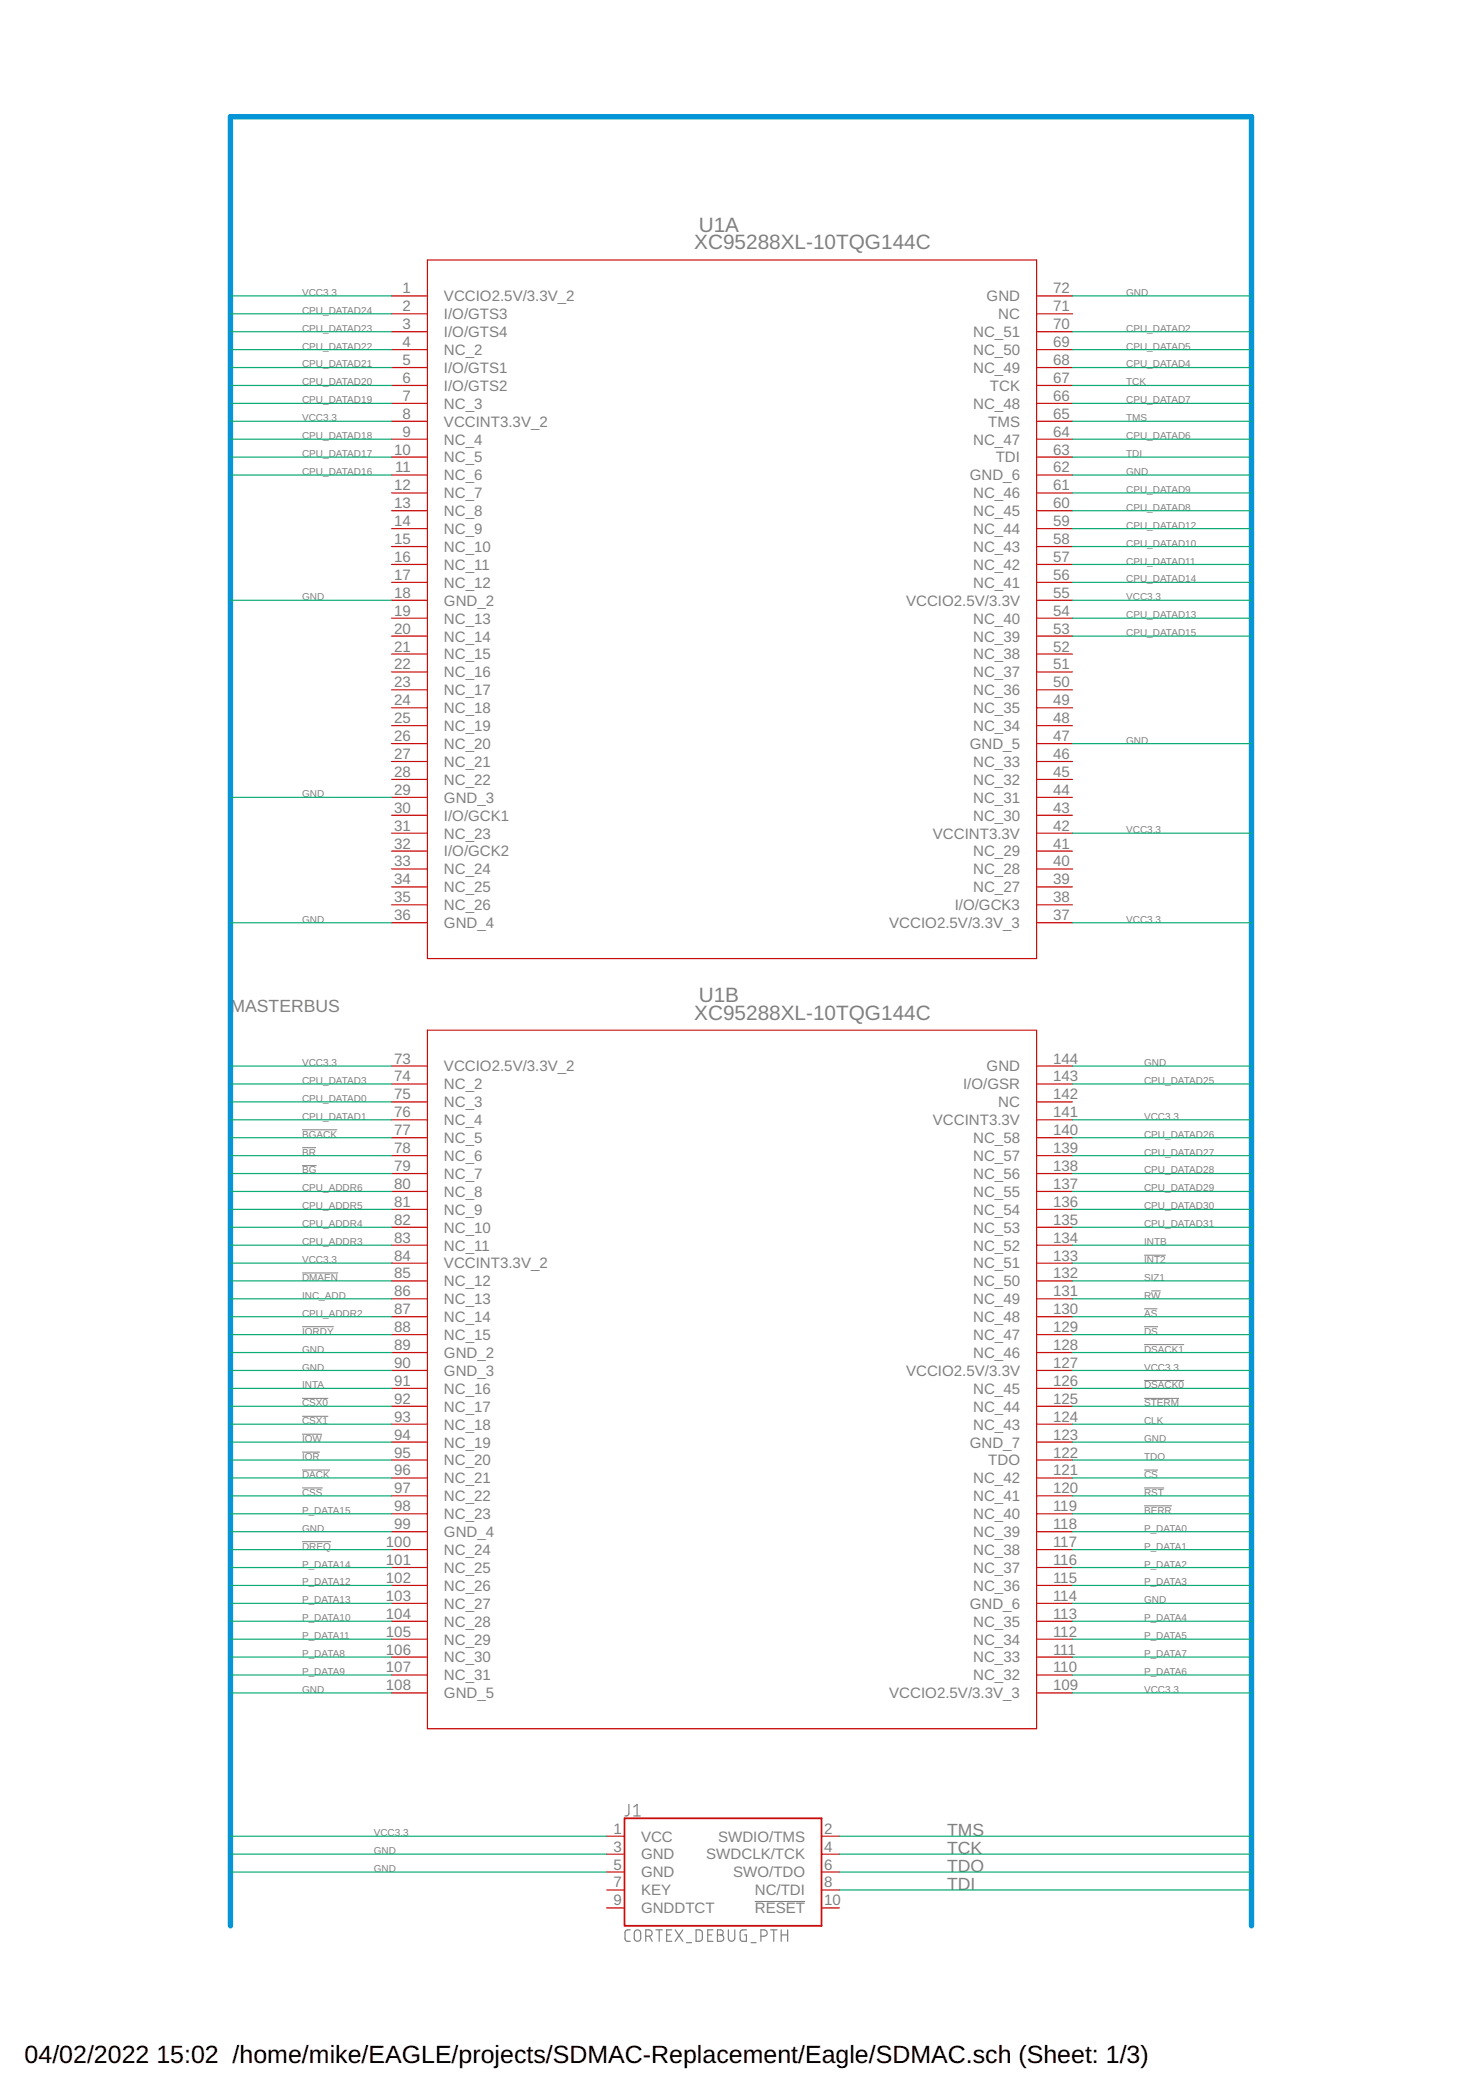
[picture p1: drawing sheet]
<svg xmlns="http://www.w3.org/2000/svg" width="210mm" height="297mm" viewBox="0 0 210 297" stroke-linecap="round" stroke-linejoin="round" font-family="sans-serif">
<g fill="none" stroke="#808080" stroke-width=".17">
<path d="M89.1 255.8v1.5l-.2 .2h-.3M89.8 257.5h.9M89.8 256.2l.5-.4v1.7M89.3 273.6l-.5 .1-.2 .3v.9l.1 .2 .6 .2M90 273.7a.47 .47 0 0 1 .5 0 .47 .47 0 0 1 .3 .4v.7a.46 .46 0 0 1-.5 .5 .46 .46 0 0 1-.4-.5v-.7zM91.5 274.5h.5a.46 .46 0 0 0 .4-.4 .46 .46 0 0 0-.4-.5h-.5v1.7M92.1 274.5l.3 .8M93 273.6h.9M93.4 273.6v1.7M94.5 274.3h.5M95.2 273.6h-.7v1.7h.7M95.7 273.6l1.1 1.7"/>
<path d="M96.8 273.6l-1.1 1.7M97.3 275.4h.7M98.7 273.6h.4a.44 .44 0 0 1 .4 .5v.7a.43 .43 0 0 1-.4 .5h-.4zM100.3 274.3h.6M101 273.6h-.7v1.7h.7M101.7 273.6h.5a.36 .36 0 0 1 .3 .4 .36 .36 0 0 1-.3 .3 .46 .46 0 0 1 .4 .5 .46 .46 0 0 1-.4 .5h-.5zM101.7 274.3h.5M103.2 273.6v1.2a.46 .46 0 0 0 .5 .5 .46 .46 0 0 0 .4-.5v-1.2M105.8 273.6h-.5l-.4 .3v1l.2 .3 .7 .1v-1h-.3M106.4 275.4h.8M107.8 274.5h.5a.46 .46 0 0 0 .4-.4 .46 .46 0 0 0-.4-.5h-.5v1.7M109.2 273.6h.9"/>
<path d="M109.7 273.6v1.7M110.7 274.3h.9M110.7 273.6v1.7M111.6 273.6v1.7"/>
</g>
<path d="M107 269.6h7.1" fill="none" stroke="#808080" stroke-width=".15"/>
<g fill="none" stroke="#808080" stroke-width=".14">
<path d="M42.8 165.3h2.1M42.8 162.7h2M42.8 160.2h5M162.2 178h3M42.8 198.3h3.7M42.8 188.1h4.5M42.8 180.5h5.1M162.2 198.3h4.9M162.2 195.7h5.6M162.2 190.6h5.6M162.2 188.1h1.9M162.2 185.6h1.8"/>
<path d="M163.2 183h1.3M42.8 208.4h4M42.8 211h2.9M42.8 218.6h4.1M42.8 205.9h2.5M42.8 203.3h2.9M42.8 200.8h3.7M162.2 208.4h1.9M162.2 211h2.8M162.2 213.5h3.9"/>
</g>
<g fill="none" stroke="#c90d0c" stroke-width=".17">
<path d="M60.6 36.9h86.3v99h-86.3zM55.5 42h5.1M55.5 44.5h5.1M55.5 47h5.1M55.5 49.6h5.1M55.5 52.1h5.1M55.5 54.7h5.1M55.5 57.2h5.1M55.5 59.7h5.1M146.9 42h5.1M146.9 44.5h5.1M146.9 47h5.1"/>
<path d="M146.9 49.6h5.1M146.9 52.1h5.1M146.9 54.7h5.1M146.9 57.2h5.1M146.9 59.7h5.1M55.5 62.3h5.1M55.5 64.8h5.1M55.5 67.4h5.1M55.5 69.9h5.1M55.5 72.4h5.1M55.5 75h5.1M55.5 77.5h5.1"/>
<path d="M146.9 62.3h5.1M146.9 64.8h5.1M146.9 67.4h5.1M146.9 69.9h5.1M146.9 72.4h5.1M146.9 75h5.1M146.9 77.5h5.1M55.5 80h5.1M55.5 82.6h5.1M55.5 85.1h5.1M55.5 87.7h5.1M55.5 90.2h5.1"/>
<path d="M55.5 92.7h5.1M55.5 95.3h5.1M55.5 97.8h5.1M146.9 80h5.1M146.9 82.6h5.1M146.9 85.1h5.1M146.9 87.7h5.1M146.9 90.2h5.1M146.9 92.7h5.1M146.9 95.3h5.1M146.9 97.8h5.1M55.5 100.4h5.1"/>
<path d="M55.5 102.9h5.1M55.5 105.4h5.1M55.5 108h5.1M55.5 110.5h5.1M55.5 113.1h5.1M55.5 115.6h5.1M55.5 118.1h5.1M146.9 100.4h5.1M146.9 102.9h5.1M146.9 105.4h5.1M146.9 108h5.1M146.9 110.5h5.1"/>
<path d="M146.9 113.1h5.1M146.9 115.6h5.1M146.9 118.1h5.1M55.5 120.7h5.1M55.5 123.2h5.1M55.5 125.8h5.1M55.5 128.3h5.1M55.5 130.8h5.1M146.9 120.7h5.1M146.9 123.2h5.1M146.9 125.8h5.1M146.9 128.3h5.1"/>
<path d="M146.9 130.8h5.1M55.5 151.2h5.1M55.5 153.7h5.1M55.5 156.2h5.1M55.5 158.8h5.1M60.6 146.1h86.3v99h-86.3zM146.9 151.2h5.1M146.9 153.7h5.1M146.9 156.2h5.1M146.9 158.8h5.1M55.5 161.3h5.1M55.5 163.9h5.1"/>
<path d="M55.5 166.4h5.1M55.5 168.9h5.1M55.5 171.5h5.1M55.5 174h5.1M55.5 176.6h5.1M55.5 179.1h5.1M146.9 161.3h5.1M146.9 163.9h5.1M146.9 166.4h5.1M146.9 168.9h5.1M146.9 171.5h5.1M146.9 174h5.1"/>
<path d="M146.9 176.6h5.1M146.9 179.1h5.1M55.5 181.6h5.1M55.5 184.1h5.1M55.5 186.7h5.1M55.5 189.2h5.1M55.5 191.8h5.1M55.5 194.3h5.1M55.5 196.8h5.1M55.5 199.4h5.1M146.9 181.6h5.1M146.9 184.1h5.1"/>
<path d="M146.9 186.7h5.1M146.9 189.2h5.1M146.9 191.8h5.1M146.9 194.3h5.1M146.9 196.8h5.1M146.9 199.4h5.1M55.5 201.9h5.1M55.5 204.5h5.1M55.5 207h5.1M55.5 209.5h5.1M55.5 212.1h5.1M55.5 214.6h5.1"/>
<path d="M55.5 217.2h5.1M55.5 219.7h5.1M146.9 201.9h5.1M146.9 204.5h5.1M146.9 207h5.1M146.9 209.5h5.1M146.9 212.1h5.1M146.9 214.6h5.1M146.9 217.2h5.1M146.9 219.7h5.1M55.5 222.2h5.1M55.5 224.8h5.1"/>
<path d="M55.5 227.3h5.1M55.5 229.9h5.1M55.5 232.4h5.1M55.5 234.9h5.1M55.5 237.5h5.1M146.9 222.2h5.1M146.9 224.8h5.1M146.9 227.3h5.1M146.9 229.9h5.1M146.9 232.4h5.1M146.9 234.9h5.1M146.9 237.5h5.1"/>
<path d="M55.5 240h5.1M146.9 240h5.1M86 260.3h2.5M86 262.9h2.5M86 265.4h2.5M86 268h2.5M86 270.5h2.5M116.4 260.3h2.6M116.4 262.9h2.6M116.4 265.4h2.6M116.4 268h2.6M116.4 270.5h2.6"/>
</g>
<path d="M88.5 257.8h27.9v15.2h-27.9z" fill="none" stroke="#c90d0c" stroke-width=".25"/>
<path d="M32.7 273v-256.4h144.7v256.4" fill="none" stroke="#0696d7" stroke-width=".76"/>
<g fill="none" stroke="#0dab76" stroke-width=".17">
<path d="M32.7 59.7h22.8M32.7 54.7h22.8M32.7 42h22.8M32.7 44.5h22.8M32.7 47h22.8M32.7 49.6h22.8M32.7 52.1h22.8M32.7 57.2h22.8M152 59.7h25.4M152 54.7h25.4M152 42h25.4M152 47h25.4"/>
<path d="M152 49.6h25.4M152 52.1h25.4M152 57.2h25.4M32.7 64.8h22.8M32.7 67.4h22.8M32.7 62.3h22.8M152 64.8h25.4M152 67.4h25.4M152 62.3h25.4M152 69.9h25.4M152 72.4h25.4M152 77.5h25.4"/>
<path d="M152 75h25.4M32.7 85.1h22.8M152 85.1h25.4M152 82.6h25.4M152 80h25.4M152 87.7h25.4M152 90.2h25.4M32.7 113.1h22.8M152 118.1h25.4M152 105.4h25.4M32.7 130.8h22.8M152 130.8h25.4"/>
<path d="M32.7 151.2h22.8M32.7 158.8h22.8M32.7 153.7h22.8M32.7 156.2h22.8M152 151.2h25.4M152 158.8h25.4M152 153.7h25.4M32.7 179.1h22.8M32.7 176.6h22.8M32.7 174h22.8M32.7 171.5h22.8M32.7 168.9h22.8"/>
<path d="M32.7 166.4h22.8M32.7 163.9h22.8M32.7 161.3h22.8M152 179.1h25.4M152 176.6h25.4M152 174h25.4M152 171.5h25.4M152 168.9h25.4M152 166.4h25.4M152 163.9h25.4M152 161.3h25.4M32.7 194.3h22.8"/>
<path d="M32.7 191.8h22.8M32.7 199.4h22.8M32.7 196.8h22.8M32.7 189.2h22.8M32.7 186.7h22.8M32.7 184.1h22.8M32.7 181.6h22.8M152 194.3h25.4M152 191.8h25.4M152 199.4h25.4M152 196.8h25.4M152 189.2h25.4"/>
<path d="M152 186.7h25.4M152 184.1h25.4M152 181.6h25.4M32.7 207h22.8M32.7 204.5h22.8M32.7 217.2h22.8M32.7 219.7h22.8M32.7 209.5h22.8M32.7 212.1h22.8M32.7 214.6h22.8M32.7 201.9h22.8M152 207h25.4"/>
<path d="M152 204.5h25.4M152 217.2h25.4M152 219.7h25.4M152 209.5h25.4M152 212.1h25.4M152 214.6h25.4M152 201.9h25.4M32.7 227.3h22.8M32.7 222.2h22.8M32.7 232.4h22.8M32.7 229.9h22.8M32.7 224.8h22.8"/>
<path d="M32.7 234.9h22.8M32.7 237.5h22.8M152 227.3h25.4M152 222.2h25.4M152 232.4h25.4M152 229.9h25.4M152 224.8h25.4M152 234.9h25.4M152 237.5h25.4M32.7 240h22.8M152 240h25.4M32.7 260.3h53.3"/>
<path d="M32.7 262.9h53.3M32.7 265.4h53.3M119 260.3h58.4M119 262.9h58.4M119 265.4h58.4M119 268h58.4"/>
</g>
<g font-size="3.5">
<text x="3.5" y="292.5">04/02/2022</text>
<text x="22.2" y="292.5">15:02 /home/mike/EAGLE/projects/SDMAC-Replacement/Eagle/SDMAC.sch (Sheet: 1/3)</text>
</g>
<g font-size="2.9" fill="#808080">
<text x="98.4" y="35.4">XC95288XL-10TQG144C</text>
<text x="99" y="32.8">U1A</text>
<text x="99" y="142">U1B</text>
<text x="98.4" y="144.6">XC95288XL-10TQG144C</text>
</g>
<g font-size="2.5" fill="#808080">
<text x="32.7" y="143.5">MASTERBUS</text>
<text x="134.2" y="260.3">TMS</text>
<text x="134.2" y="262.9">TCK</text>
<text x="134.2" y="265.4">TDO</text>
<text x="134.2" y="268">TDI</text>
</g>
<g font-size="2.1" fill="#808080">
<text x="57.1" y="41.6">1</text>
<text x="149.3" y="41.6">72</text>
<text x="57.1" y="44.1">2</text>
<text x="57.1" y="46.7">3</text>
<text x="62.9" y="42.7">VCCIO2.5V/3.3V_2</text>
<text x="62.9" y="45.2">I/O/GTS3</text>
<text x="62.9" y="47.8">I/O/GTS4</text>
<text x="137.9" y="47.8">NC_51</text>
<text x="139.8" y="42.7">GND</text>
<text x="141.5" y="45.2">NC</text>
<text x="149.3" y="46.7">70</text>
<text x="149.3" y="44.1">71</text>
<text x="57.1" y="49.2">4</text>
<text x="57.1" y="51.8">5</text>
<text x="62.9" y="50.3">NC_2</text>
<text x="62.9" y="52.9">I/O/GTS1</text>
<text x="137.9" y="52.9">NC_49</text>
<text x="137.9" y="50.3">NC_50</text>
<text x="149.3" y="51.8">68</text>
<text x="149.3" y="49.2">69</text>
<text x="57.1" y="54.3">6</text>
<text x="57.1" y="56.8">7</text>
<text x="57.1" y="59.4">8</text>
<text x="62.9" y="55.4">I/O/GTS2</text>
<text x="62.9" y="57.9">NC_3</text>
<text x="137.9" y="57.9">NC_48</text>
<text x="140.3" y="55.4">TCK</text>
<text x="149.3" y="59.4">65</text>
<text x="149.3" y="56.8">66</text>
<text x="149.3" y="54.3">67</text>
<text x="55.9" y="64.4">10</text>
<text x="57.1" y="61.9">9</text>
<text x="62.9" y="60.5">VCCINT3.3V_2</text>
<text x="62.9" y="63">NC_4</text>
<text x="62.9" y="65.6">NC_5</text>
<text x="137.9" y="63">NC_47</text>
<text x="140.1" y="60.5">TMS</text>
<text x="141.1" y="65.6">TDI</text>
<text x="149.3" y="64.4">63</text>
<text x="149.3" y="61.9">64</text>
<text x="55.9" y="69.5">12</text>
<text x="56" y="67">11</text>
<text x="62.9" y="68.1">NC_6</text>
<text x="62.9" y="70.6">NC_7</text>
<text x="137.4" y="68.1">GND_6</text>
<text x="137.9" y="70.6">NC_46</text>
<text x="149.3" y="69.5">61</text>
<text x="149.3" y="67">62</text>
<text x="55.9" y="72.1">13</text>
<text x="55.9" y="74.6">14</text>
<text x="55.9" y="77.1">15</text>
<text x="62.9" y="73.2">NC_8</text>
<text x="62.9" y="75.7">NC_9</text>
<text x="137.9" y="75.7">NC_44</text>
<text x="137.9" y="73.2">NC_45</text>
<text x="149.3" y="77.1">58</text>
<text x="149.3" y="74.6">59</text>
<text x="149.3" y="72.1">60</text>
<text x="55.9" y="79.7">16</text>
<text x="55.9" y="82.2">17</text>
<text x="62.9" y="78.3">NC_10</text>
<text x="62.9" y="80.8">NC_11</text>
<text x="62.9" y="83.3">NC_12</text>
<text x="137.9" y="83.3">NC_41</text>
<text x="137.9" y="80.8">NC_42</text>
<text x="137.9" y="78.3">NC_43</text>
<text x="149.3" y="82.2">56</text>
<text x="149.3" y="79.7">57</text>
<text x="55.9" y="84.8">18</text>
<text x="55.9" y="87.3">19</text>
<text x="55.9" y="89.8">20</text>
<text x="62.9" y="85.9">GND_2</text>
<text x="62.9" y="88.4">NC_13</text>
<text x="128.4" y="85.9">VCCIO2.5V/3.3V</text>
<text x="137.9" y="88.4">NC_40</text>
<text x="149.3" y="89.8">53</text>
<text x="149.3" y="87.3">54</text>
<text x="149.3" y="84.8">55</text>
<text x="55.9" y="92.4">21</text>
<text x="55.9" y="94.9">22</text>
<text x="62.9" y="91">NC_14</text>
<text x="62.9" y="93.5">NC_15</text>
<text x="137.9" y="93.5">NC_38</text>
<text x="137.9" y="91">NC_39</text>
<text x="149.3" y="94.9">51</text>
<text x="149.3" y="92.4">52</text>
<text x="55.9" y="97.5">23</text>
<text x="55.9" y="100">24</text>
<text x="62.9" y="96">NC_16</text>
<text x="62.9" y="98.6">NC_17</text>
<text x="62.9" y="101.1">NC_18</text>
<text x="137.9" y="101.1">NC_35</text>
<text x="137.9" y="98.6">NC_36</text>
<text x="137.9" y="96">NC_37</text>
<text x="149.3" y="100">49</text>
<text x="149.3" y="97.5">50</text>
<text x="55.9" y="102.5">25</text>
<text x="55.9" y="105.1">26</text>
<text x="55.9" y="107.6">27</text>
<text x="62.9" y="103.7">NC_19</text>
<text x="62.9" y="106.2">NC_20</text>
<text x="137.4" y="106.2">GND_5</text>
<text x="137.9" y="103.7">NC_34</text>
<text x="149.3" y="107.6">46</text>
<text x="149.3" y="105.1">47</text>
<text x="149.3" y="102.5">48</text>
<text x="55.9" y="110.2">28</text>
<text x="55.9" y="112.7">29</text>
<text x="62.9" y="108.7">NC_21</text>
<text x="62.9" y="111.3">NC_22</text>
<text x="62.9" y="113.8">GND_3</text>
<text x="137.9" y="113.8">NC_31</text>
<text x="137.9" y="111.3">NC_32</text>
<text x="137.9" y="108.7">NC_33</text>
<text x="149.3" y="112.7">44</text>
<text x="149.3" y="110.2">45</text>
<text x="55.9" y="115.2">30</text>
<text x="55.9" y="117.8">31</text>
<text x="62.9" y="116.4">I/O/GCK1</text>
<text x="62.9" y="118.9">NC_23</text>
<text x="132.2" y="118.9">VCCINT3.3V</text>
<text x="137.9" y="116.4">NC_30</text>
<text x="149.3" y="117.8">42</text>
<text x="149.3" y="115.2">43</text>
<text x="55.9" y="120.3">32</text>
<text x="55.9" y="122.9">33</text>
<text x="55.9" y="125.4">34</text>
<text x="62.9" y="121.4">I/O/GCK2</text>
<text x="62.9" y="124">NC_24</text>
<text x="137.9" y="124">NC_28</text>
<text x="137.9" y="121.4">NC_29</text>
<text x="149.3" y="125.4">39</text>
<text x="149.3" y="122.9">40</text>
<text x="149.3" y="120.3">41</text>
<text x="55.9" y="127.9">35</text>
<text x="55.9" y="130.5">36</text>
<text x="62.9" y="126.5">NC_25</text>
<text x="62.9" y="129.1">NC_26</text>
<text x="62.9" y="131.6">GND_4</text>
<text x="126" y="131.6">VCCIO2.5V/3.3V_3</text>
<text x="135.3" y="129.1">I/O/GCK3</text>
<text x="137.9" y="126.5">NC_27</text>
<text x="149.3" y="130.5">37</text>
<text x="149.3" y="127.9">38</text>
<text x="55.9" y="150.8">73</text>
<text x="55.9" y="153.3">74</text>
<text x="55.9" y="155.9">75</text>
<text x="62.9" y="151.9">VCCIO2.5V/3.3V_2</text>
<text x="62.9" y="154.4">NC_2</text>
<text x="136.5" y="154.4">I/O/GSR</text>
<text x="139.8" y="151.9">GND</text>
<text x="149.3" y="155.9">142</text>
<text x="149.3" y="153.3">143</text>
<text x="149.3" y="150.8">144</text>
<text x="55.9" y="158.4">76</text>
<text x="55.9" y="160.9">77</text>
<text x="62.9" y="157">NC_3</text>
<text x="62.9" y="159.5">NC_4</text>
<text x="132.2" y="159.5">VCCINT3.3V</text>
<text x="141.5" y="157">NC</text>
<text x="149.3" y="160.9">140</text>
<text x="149.3" y="158.4">141</text>
<text x="55.9" y="163.5">78</text>
<text x="55.9" y="166">79</text>
<text x="62.9" y="162.1">NC_5</text>
<text x="62.9" y="164.6">NC_6</text>
<text x="62.9" y="167.1">NC_7</text>
<text x="137.9" y="167.1">NC_56</text>
<text x="137.9" y="164.6">NC_57</text>
<text x="137.9" y="162.1">NC_58</text>
<text x="149.3" y="166">138</text>
<text x="149.3" y="163.5">139</text>
<text x="55.9" y="168.6">80</text>
<text x="55.9" y="171.1">81</text>
<text x="55.9" y="173.6">82</text>
<text x="62.9" y="169.7">NC_8</text>
<text x="62.9" y="172.2">NC_9</text>
<text x="137.9" y="172.2">NC_54</text>
<text x="137.9" y="169.7">NC_55</text>
<text x="149.3" y="173.6">135</text>
<text x="149.3" y="171.1">136</text>
<text x="149.3" y="168.6">137</text>
<text x="55.9" y="176.2">83</text>
<text x="55.9" y="178.7">84</text>
<text x="62.9" y="174.8">NC_10</text>
<text x="62.9" y="177.3">NC_11</text>
<text x="62.9" y="179.8">VCCINT3.3V_2</text>
<text x="137.9" y="179.8">NC_51</text>
<text x="137.9" y="177.3">NC_52</text>
<text x="137.9" y="174.8">NC_53</text>
<text x="149.3" y="178.7">133</text>
<text x="149.3" y="176.2">134</text>
<text x="55.9" y="181.3">85</text>
<text x="55.9" y="183.8">86</text>
<text x="62.9" y="182.4">NC_12</text>
<text x="62.9" y="184.9">NC_13</text>
<text x="137.9" y="184.9">NC_49</text>
<text x="137.9" y="182.4">NC_50</text>
<text x="149.3" y="183.8">131</text>
<text x="149.3" y="181.3">132</text>
<text x="55.9" y="186.3">87</text>
<text x="55.9" y="188.9">88</text>
<text x="55.9" y="191.4">89</text>
<text x="62.9" y="187.5">NC_14</text>
<text x="62.9" y="190">NC_15</text>
<text x="137.9" y="190">NC_47</text>
<text x="137.9" y="187.5">NC_48</text>
<text x="149.3" y="191.4">128</text>
<text x="149.3" y="188.9">129</text>
<text x="149.3" y="186.3">130</text>
<text x="55.9" y="194">90</text>
<text x="55.9" y="196.5">91</text>
<text x="62.9" y="192.5">GND_2</text>
<text x="62.9" y="195.1">GND_3</text>
<text x="62.9" y="197.6">NC_16</text>
<text x="128.4" y="195.1">VCCIO2.5V/3.3V</text>
<text x="137.9" y="197.6">NC_45</text>
<text x="137.9" y="192.5">NC_46</text>
<text x="149.3" y="196.5">126</text>
<text x="149.3" y="194">127</text>
<text x="55.9" y="199">92</text>
<text x="55.9" y="201.6">93</text>
<text x="62.9" y="200.2">NC_17</text>
<text x="62.9" y="202.7">NC_18</text>
<text x="137.9" y="202.7">NC_43</text>
<text x="137.9" y="200.2">NC_44</text>
<text x="149.3" y="201.6">124</text>
<text x="149.3" y="199">125</text>
<text x="55.9" y="204.1">94</text>
<text x="55.9" y="206.7">95</text>
<text x="55.9" y="209.2">96</text>
<text x="62.9" y="205.2">NC_19</text>
<text x="62.9" y="207.8">NC_20</text>
<text x="137.4" y="205.2">GND_7</text>
<text x="140.1" y="207.8">TDO</text>
<text x="149.3" y="209.2">121</text>
<text x="149.3" y="206.7">122</text>
<text x="149.3" y="204.1">123</text>
<text x="55.9" y="211.7">97</text>
<text x="55.9" y="214.3">98</text>
<text x="62.9" y="210.3">NC_21</text>
<text x="62.9" y="212.9">NC_22</text>
<text x="62.9" y="215.4">NC_23</text>
<text x="137.9" y="215.4">NC_40</text>
<text x="137.9" y="212.9">NC_41</text>
<text x="137.9" y="210.3">NC_42</text>
<text x="149.3" y="214.3">119</text>
<text x="149.3" y="211.7">120</text>
<text x="54.7" y="219.4">100</text>
<text x="54.7" y="221.9">101</text>
<text x="55.9" y="216.8">99</text>
<text x="62.9" y="217.9">GND_4</text>
<text x="62.9" y="220.5">NC_24</text>
<text x="137.9" y="220.5">NC_38</text>
<text x="137.9" y="217.9">NC_39</text>
<text x="149.3" y="221.9">116</text>
<text x="149.3" y="219.4">117</text>
<text x="149.3" y="216.8">118</text>
<text x="54.7" y="224.4">102</text>
<text x="54.7" y="227">103</text>
<text x="62.9" y="223">NC_25</text>
<text x="62.9" y="225.6">NC_26</text>
<text x="137.9" y="225.6">NC_36</text>
<text x="137.9" y="223">NC_37</text>
<text x="149.3" y="227">114</text>
<text x="149.3" y="224.4">115</text>
<text x="54.7" y="229.5">104</text>
<text x="54.7" y="232.1">105</text>
<text x="62.9" y="228.1">NC_27</text>
<text x="62.9" y="230.6">NC_28</text>
<text x="62.9" y="233.2">NC_29</text>
<text x="137.4" y="228.1">GND_6</text>
<text x="137.9" y="233.2">NC_34</text>
<text x="137.9" y="230.6">NC_35</text>
<text x="149.3" y="232.1">112</text>
<text x="149.3" y="229.5">113</text>
<text x="54.7" y="234.6">106</text>
<text x="54.7" y="237.1">107</text>
<text x="54.7" y="239.7">108</text>
<text x="62.9" y="235.7">NC_30</text>
<text x="62.9" y="238.3">NC_31</text>
<text x="137.9" y="238.3">NC_32</text>
<text x="137.9" y="235.7">NC_33</text>
<text x="149.3" y="239.7">109</text>
<text x="149.3" y="237.1">110</text>
<text x="149.3" y="234.6">111</text>
<text x="62.9" y="240.8">GND_5</text>
<text x="126" y="240.8">VCCIO2.5V/3.3V_3</text>
<text x="87" y="260">1</text>
<text x="87" y="262.5">3</text>
<text x="90.9" y="261.1">VCC</text>
<text x="90.9" y="263.6">GND</text>
<text x="100.1" y="263.6">SWDCLK/TCK</text>
<text x="101.8" y="261.1">SWDIO/TMS</text>
<text x="116.8" y="262.5">4</text>
<text x="116.8" y="260">2</text>
<text x="87" y="265.1">5</text>
<text x="87" y="267.6">7</text>
<text x="90.9" y="266.2">GND</text>
<text x="90.9" y="268.7">KEY</text>
<text x="103.9" y="266.2">SWO/TDO</text>
<text x="107" y="268.7">NC/TDI</text>
<text x="116.8" y="267.6">8</text>
<text x="116.8" y="265.1">6</text>
<text x="87" y="270.1">9</text>
<text x="90.9" y="271.3">GNDDTCT</text>
<text x="107" y="271.3">RESET</text>
<text x="116.8" y="270.1">10</text>
</g>
<g font-size="1.4" fill="#808080">
<text x="42.8" y="41.9">VCC3.3</text>
<text x="159.6" y="41.9">GND</text>
<text x="42.8" y="44.5">CPU_DATAD24</text>
<text x="42.8" y="47">CPU_DATAD23</text>
<text x="159.6" y="47">CPU_DATAD2</text>
<text x="42.8" y="49.6">CPU_DATAD22</text>
<text x="42.8" y="52.1">CPU_DATAD21</text>
<text x="159.6" y="49.6">CPU_DATAD5</text>
<text x="159.6" y="52.1">CPU_DATAD4</text>
<text x="42.8" y="59.7">VCC3.3</text>
<text x="42.8" y="54.6">CPU_DATAD20</text>
<text x="42.8" y="57.2">CPU_DATAD19</text>
<text x="159.6" y="59.7">TMS</text>
<text x="159.6" y="54.6">TCK</text>
<text x="159.6" y="57.2">CPU_DATAD7</text>
<text x="42.8" y="62.3">CPU_DATAD18</text>
<text x="42.8" y="64.8">CPU_DATAD17</text>
<text x="159.6" y="64.8">TDI</text>
<text x="159.6" y="62.3">CPU_DATAD6</text>
<text x="42.8" y="67.3">CPU_DATAD16</text>
<text x="159.6" y="67.3">GND</text>
<text x="159.6" y="69.9">CPU_DATAD9</text>
<text x="159.6" y="72.4">CPU_DATAD8</text>
<text x="159.6" y="77.5">CPU_DATAD10</text>
<text x="159.6" y="75">CPU_DATAD12</text>
<text x="159.6" y="82.6">CPU_DATAD14</text>
<text x="159.6" y="80">CPU_DATAD11</text>
<text x="42.8" y="85.1">GND</text>
<text x="159.6" y="85.1">VCC3.3</text>
<text x="159.6" y="87.7">CPU_DATAD13</text>
<text x="159.6" y="90.2">CPU_DATAD15</text>
<text x="159.6" y="105.4">GND</text>
<text x="42.8" y="113.1">GND</text>
<text x="159.6" y="118.1">VCC3.3</text>
<text x="42.8" y="130.8">GND</text>
<text x="159.6" y="130.8">VCC3.3</text>
<text x="42.8" y="151.1">VCC3.3</text>
<text x="42.8" y="153.7">CPU_DATAD3</text>
<text x="162.1" y="151.1">GND</text>
<text x="162.1" y="153.7">CPU_DATAD25</text>
<text x="42.8" y="161.3">BGACK</text>
<text x="42.8" y="156.2">CPU_DATAD0</text>
<text x="42.8" y="158.8">CPU_DATAD1</text>
<text x="162.1" y="158.8">VCC3.3</text>
<text x="162.1" y="161.3">CPU_DATAD26</text>
<text x="42.8" y="166.4">BG</text>
<text x="42.8" y="163.8">BR</text>
<text x="162.1" y="166.4">CPU_DATAD28</text>
<text x="162.1" y="163.8">CPU_DATAD27</text>
<text x="42.8" y="171.5">CPU_ADDR5</text>
<text x="42.8" y="168.9">CPU_ADDR6</text>
<text x="162.1" y="171.5">CPU_DATAD30</text>
<text x="162.1" y="168.9">CPU_DATAD29</text>
<text x="42.8" y="179.1">VCC3.3</text>
<text x="42.8" y="176.5">CPU_ADDR3</text>
<text x="42.8" y="174">CPU_ADDR4</text>
<text x="162.1" y="179.1">INT2</text>
<text x="162.1" y="176.5">INTB</text>
<text x="162.1" y="174">CPU_DATAD31</text>
<text x="42.8" y="184.2">INC_ADD</text>
<text x="42.8" y="181.6">DMAEN</text>
<text x="162.1" y="184.2">RW</text>
<text x="162.1" y="181.6">SIZ1</text>
<text x="42.8" y="191.8">GND</text>
<text x="42.8" y="189.2">IORDY</text>
<text x="42.8" y="186.7">CPU_ADDR2</text>
<text x="162.1" y="191.8">DSACK1</text>
<text x="162.1" y="189.2">DS</text>
<text x="162.1" y="186.7">AS</text>
<text x="42.8" y="194.3">GND</text>
<text x="42.8" y="196.9">INTA</text>
<text x="162.1" y="194.3">VCC3.3</text>
<text x="162.1" y="196.9">DSACK0</text>
<text x="42.8" y="201.9">CSX1</text>
<text x="42.8" y="199.4">CSX0</text>
<text x="162.1" y="201.9">CLK</text>
<text x="162.1" y="199.4">STERM</text>
<text x="42.8" y="209.6">DACK</text>
<text x="42.8" y="207">IOR</text>
<text x="42.8" y="204.5">IOW</text>
<text x="162.1" y="207">TDO</text>
<text x="162.1" y="204.5">GND</text>
<text x="162.1" y="209.6">CS</text>
<text x="42.8" y="214.6">P_DATA15</text>
<text x="42.8" y="212.1">CSS</text>
<text x="162.1" y="212.1">RST</text>
<text x="162.1" y="214.6">BERR</text>
<text x="42.8" y="217.2">GND</text>
<text x="42.8" y="219.7">DREQ</text>
<text x="162.1" y="219.7">P_DATA1</text>
<text x="162.1" y="217.2">P_DATA0</text>
<text x="42.8" y="222.3">P_DATA14</text>
<text x="42.8" y="224.8">P_DATA12</text>
<text x="42.8" y="227.3">P_DATA13</text>
<text x="162.1" y="227.3">GND</text>
<text x="162.1" y="224.8">P_DATA3</text>
<text x="162.1" y="222.3">P_DATA2</text>
<text x="42.8" y="229.9">P_DATA10</text>
<text x="42.8" y="232.4">P_DATA11</text>
<text x="162.1" y="232.4">P_DATA5</text>
<text x="162.1" y="229.9">P_DATA4</text>
<text x="42.8" y="234.9">P_DATA8</text>
<text x="42.8" y="237.5">P_DATA9</text>
<text x="162.1" y="234.9">P_DATA7</text>
<text x="162.1" y="237.5">P_DATA6</text>
<text x="42.8" y="240">GND</text>
<text x="162.1" y="240">VCC3.3</text>
<text x="53" y="260.3">VCC3.3</text>
<text x="53" y="262.9">GND</text>
<text x="53" y="265.4">GND</text>
</g>
</svg>
